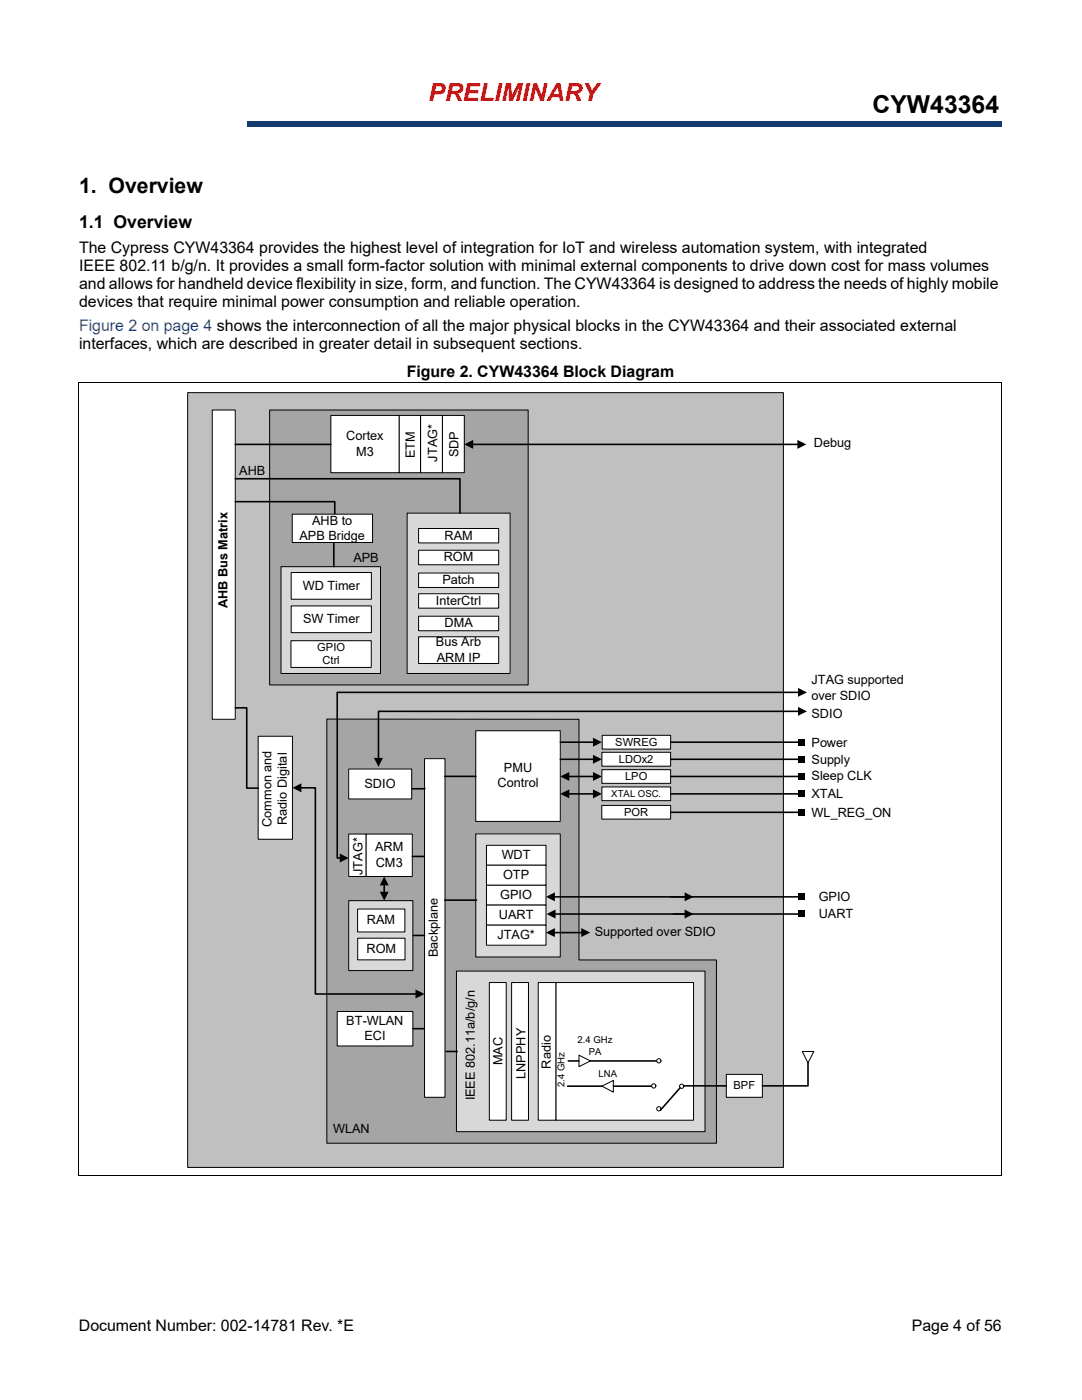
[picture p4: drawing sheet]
<svg xmlns="http://www.w3.org/2000/svg" width="216mm" height="279mm" viewBox="0 0 216 279" stroke-linecap="round" stroke-linejoin="round" font-family="sans-serif">
<path d="M49.3 24.3h150.5v1h-150.5z" fill="#163b71"/>
<path d="M49.3 24.3h150.6" fill="none" stroke="#163b71" stroke-width=".2"/>
<path d="M199.7 24.3h.2v1h-.2z" fill="#163b71"/>
<path d="M49.3 25.3h150.5" fill="none" stroke="#163b71" stroke-width=".2"/>
<path d="M49.3 24.3h.1v1h-.1z" fill="#163b71"/>
<path d="M37 77.9h144.5v155.5h-144.5z" fill="#fff"/>
<path d="M37.4 78.4h118.9v154.6h-118.9z" fill="#c0c0c0"/>
<path d="M37.4 78.4h118.9v154.6h-118.9z" fill="none" stroke="#000" stroke-width=".2"/>
<path d="M51.5 146.9h6.9v20.6h-6.9z" fill="#fff"/>
<path d="M51.5 146.9h6.9v20.6h-6.9z" fill="none" stroke="#000" stroke-width=".2"/>
<path d="M120.2 146.7h13.6v2.8h-13.6z" fill="#fff"/>
<path d="M120.2 146.7h13.6v2.8h-13.6z" fill="none" stroke="#000" stroke-width=".2"/>
<path d="M120.1 150.1h13.7v2.8h-13.7z" fill="#fff"/>
<path d="M120.1 150.1h13.7v2.8h-13.7z" fill="none" stroke="#000" stroke-width=".2"/>
<path d="M120.1 153.6h13.7v2.7h-13.7z" fill="#fff"/>
<path d="M120.1 153.6h13.7v2.7h-13.7z" fill="none" stroke="#000" stroke-width=".2"/>
<path d="M120.1 157.1h13.7v2.7h-13.7z" fill="#fff"/>
<path d="M120.1 157.1h13.7v2.7h-13.7z" fill="none" stroke="#000" stroke-width=".2"/>
<path d="M144.9 214.4h7.2v4.6h-7.2z" fill="#fff"/>
<path d="M144.9 214.4h7.2v4.6h-7.2z" fill="none" stroke="#000" stroke-width=".2"/>
<path d="M65.2 143.5l50.3 .1v48h27.5v36.6h-77.8z" fill-rule="evenodd" fill="#a5a5a5"/>
<path d="M65.2 143.5l50.3 .1v48h27.5v36.6h-77.8z" fill="none" stroke="#000" stroke-width=".2"/>
<path d="M69.6 153.5h12.5v5.9h-12.5z" fill="#fff"/>
<path d="M69.6 153.5h12.5v5.9h-12.5z" fill="none" stroke="#000" stroke-width=".2"/>
<path d="M69.6 166.5h3.5v8.4h-3.5z" fill="#fff"/>
<path d="M69.6 166.5h3.5v8.4h-3.5z" fill="none" stroke="#000" stroke-width=".2"/>
<path d="M73.1 166.5h9.2v8.4h-9.2z" fill="#fff"/>
<path d="M73.1 166.5h9.2v8.4h-9.2z" fill="none" stroke="#000" stroke-width=".2"/>
<path d="M84.7 151.4h4.1v67.6h-4.1z" fill="#fff"/>
<path d="M84.7 151.4h4.1v67.6h-4.1z" fill="none" stroke="#000" stroke-width=".2"/>
<path d="M67.3 201.9h15.1v6.8h-15.1z" fill="#fff"/>
<path d="M67.3 201.9h15.1v6.8h-15.1z" fill="none" stroke="#000" stroke-width=".2"/>
<path d="M94.9 166.4h16.9v24.6h-16.9z" fill="#d8d8d8"/>
<path d="M94.9 166.4h16.9v24.6h-16.9z" fill="none" stroke="#000" stroke-width=".2"/>
<path d="M97.1 168.7h11.8v4h-11.8z" fill="#fff"/>
<path d="M97.1 168.7h11.8v4h-11.8z" fill="none" stroke="#000" stroke-width=".2"/>
<path d="M97.1 172.7h11.8v4h-11.8z" fill="#fff"/>
<path d="M97.1 172.7h11.8v4h-11.8z" fill="none" stroke="#000" stroke-width=".2"/>
<path d="M97.1 176.7h11.8v3.9h-11.8z" fill="#fff"/>
<path d="M97.1 176.7h11.8v3.9h-11.8z" fill="none" stroke="#000" stroke-width=".2"/>
<path d="M97.1 180.6h11.8v4h-11.8z" fill="#fff"/>
<path d="M97.1 180.6h11.8v4h-11.8z" fill="none" stroke="#000" stroke-width=".2"/>
<path d="M97.1 184.6h11.8v4h-11.8z" fill="#fff"/>
<path d="M97.1 184.6h11.8v4h-11.8z" fill="none" stroke="#000" stroke-width=".2"/>
<path d="M69.6 179.7h12.8v14h-12.8z" fill="#d8d8d8"/>
<path d="M69.6 179.7h12.8v14h-12.8z" fill="none" stroke="#000" stroke-width=".2"/>
<path d="M71.4 181.4h9.4v4.6h-9.4z" fill="#fff"/>
<path d="M71.4 181.4h9.4v4.6h-9.4z" fill="none" stroke="#000" stroke-width=".2"/>
<path d="M71.4 187.2h9.4v4.4h-9.4z" fill="#fff"/>
<path d="M71.4 187.2h9.4v4.4h-9.4z" fill="none" stroke="#000" stroke-width=".2"/>
<path d="M94.9 145.8h16.9v18.1h-16.9z" fill="#fff"/>
<path d="M94.9 145.8h16.9v18.1h-16.9z" fill="none" stroke="#000" stroke-width=".2"/>
<path d="M91.1 193.8h49.6v32h-49.6z" fill="#d8d8d8"/>
<path d="M91.1 193.8h49.6v32h-49.6z" fill="none" stroke="#000" stroke-width=".2"/>
<path d="M97.6 196.1h3.4v27.5h-3.4z" fill="#fff"/>
<path d="M97.6 196.1h3.4v27.5h-3.4z" fill="none" stroke="#000" stroke-width=".2"/>
<path d="M102.1 196.1h3.4v27.5h-3.4z" fill="#fff"/>
<path d="M102.1 196.1h3.4v27.5h-3.4z" fill="none" stroke="#000" stroke-width=".2"/>
<path d="M107.4 196.1h3.6v27.5h-3.6z" fill="#fff"/>
<path d="M107.4 196.1h3.6v27.5h-3.6z" fill="none" stroke="#000" stroke-width=".2"/>
<path d="M111 196.1h27.4v27.5h-27.4z" fill="#fff"/>
<path d="M111 196.1h27.4v27.5h-27.4z" fill="none" stroke="#000" stroke-width=".2"/>
<path d="M53.8 81.8h51.6v54.9h-51.6z" fill="#a5a5a5"/>
<path d="M53.8 81.8h51.6v54.9h-51.6z" fill="none" stroke="#000" stroke-width=".2"/>
<path d="M81.2 102.4h20.6v32h-20.6z" fill="#d8d8d8"/>
<path d="M81.2 102.4h20.6v32h-20.6z" fill="none" stroke="#000" stroke-width=".2"/>
<path d="M56.1 113.1h19.8v21.3h-19.8z" fill="#d8d8d8"/>
<path d="M56.1 113.1h19.8v21.3h-19.8z" fill="none" stroke="#000" stroke-width=".2"/>
<path d="M42.4 81.8h4.5v61.8h-4.5z" fill="#fff"/>
<path d="M42.4 81.8h4.5v61.8h-4.5z" fill="none" stroke="#000" stroke-width=".2"/>
<path d="M66 82.9h13.7v11.4h-13.7z" fill="#fff"/>
<path d="M66 82.9h13.7v11.4h-13.7z" fill="none" stroke="#000" stroke-width=".2"/>
<path d="M79.7 82.9h4.2v11.4h-4.2z" fill="#fff"/>
<path d="M79.7 82.9h4.2v11.4h-4.2z" fill="none" stroke="#000" stroke-width=".2"/>
<path d="M83.9 82.9h4.4v11.4h-4.4z" fill="#fff"/>
<path d="M83.9 82.9h4.4v11.4h-4.4z" fill="none" stroke="#000" stroke-width=".2"/>
<path d="M88.3 82.9h4.3v11.4h-4.3z" fill="#fff"/>
<path d="M88.3 82.9h4.3v11.4h-4.3z" fill="none" stroke="#000" stroke-width=".2"/>
<path d="M83.5 105.5h16v2.9h-16z" fill="#fff"/>
<path d="M83.5 105.5h16v2.9h-16z" fill="none" stroke="#000" stroke-width=".2"/>
<path d="M83.5 109.8h16v2.9h-16z" fill="#fff"/>
<path d="M83.5 109.8h16v2.9h-16z" fill="none" stroke="#000" stroke-width=".2"/>
<path d="M83.5 114.4h16v2.8h-16z" fill="#fff"/>
<path d="M83.5 114.4h16v2.8h-16z" fill="none" stroke="#000" stroke-width=".2"/>
<path d="M83.5 118.5h16v2.9h-16z" fill="#fff"/>
<path d="M83.5 118.5h16v2.9h-16z" fill="none" stroke="#000" stroke-width=".2"/>
<path d="M83.5 123h16v2.9h-16z" fill="#fff"/>
<path d="M83.5 123h16v2.9h-16z" fill="none" stroke="#000" stroke-width=".2"/>
<path d="M83.5 127.1h16v5.3h-16z" fill="#fff"/>
<path d="M83.5 127.1h16v5.3h-16z" fill="none" stroke="#000" stroke-width=".2"/>
<path d="M58.1 114.3h16v5.3h-16z" fill="#fff"/>
<path d="M58.1 114.3h16v5.3h-16z" fill="none" stroke="#000" stroke-width=".2"/>
<path d="M58.1 120.9h16v5.4h-16z" fill="#fff"/>
<path d="M58.1 120.9h16v5.4h-16z" fill="none" stroke="#000" stroke-width=".2"/>
<path d="M58.1 127.9h16v5.3h-16z" fill="#fff"/>
<path d="M58.1 127.9h16v5.3h-16z" fill="none" stroke="#000" stroke-width=".2"/>
<g fill="none" stroke="#000" stroke-width=".32">
<path d="M46.9 95.5h44.9v6.9M46.9 88.7h19.1M94.2 88.7h65.1M46.9 100.1h19.9v2.5M66.6 107.8v5.3M46.9 141.3h2.3v16h2.3M59.9 157.2h3v41.2h20.2M82.3 157.4h2.5M88.7 154.9h6.2M159.4 142h-83.9v9.5M76.7 176.5v1.7M82.3 170.9h2.3"/>
<path d="M88.7 179.6h6.4M82.5 186.7h2.2M82.4 205.3h2.2"/>
</g>
<path d="M92.6 88.7l1.8-.9v1.8zM159.1 87.8l1.8 .9-1.8 .9zM58.4 157.2l1.7-.9v1.8zM74.6 151.3h1.8l-.9 1.7zM159.2 141.1l1.8 .9-1.8 .9zM76.7 174.9l.9 1.8h-1.8zM75.8 178h1.8l-.9 1.7zM82.9 197.5l1.8 .9-1.8 .9z" fill="#000"/>
<path d="M115.5 210.6l2.3 1.1-2.3 1.2z" fill="#fff"/>
<path d="M115.5 210.6l2.3 1.1-2.3 1.2z" fill="none" stroke="#000" stroke-width=".2"/>
<path d="M110.5 179h26.3M110.5 186.1h5.7M110.6 182.4h26.2" fill="none" stroke="#000" stroke-width=".32"/>
<path d="M108.9 179l1.8-.9v1.8zM136.6 178.1l1.8 .9-1.8 .9zM108.9 186.1l1.8-.9v1.8zM109.1 182.4l1.7-.9v1.8zM116 185.2l1.8 .9-1.8 .9zM136.6 181.5l1.8 .9-1.8 .9z" fill="#000"/>
<path d="M120.1 216.8l2.3-1.2v2.4z" fill="#fff"/>
<path d="M120.1 216.8l2.3-1.2v2.4z" fill="none" stroke="#000" stroke-width=".2"/>
<path d="M113.2 216.8h6.9M113.4 211.7h2.1M117.8 211.7h13.4" fill="none" stroke="#000" stroke-width=".32"/>
<circle cx="131.5" cy="211.7" r=".43" fill="#fff"/>
<circle cx="131.5" cy="211.7" r=".43" fill="none" stroke="#000" stroke-width=".2"/>
<path d="M122.4 216.8h8" fill="none" stroke="#000" stroke-width=".32"/>
<circle cx="130.4" cy="216.7" r=".43" fill="#fff"/>
<circle cx="130.4" cy="216.7" r=".43" fill="none" stroke="#000" stroke-width=".2"/>
<circle cx="131.5" cy="221.3" r=".43" fill="#fff"/>
<circle cx="131.5" cy="221.3" r=".43" fill="none" stroke="#000" stroke-width=".2"/>
<path d="M136.1 216.7h8.8" fill="none" stroke="#000" stroke-width=".32"/>
<circle cx="136" cy="216.8" r=".42" fill="#fff"/>
<circle cx="136" cy="216.8" r=".42" fill="none" stroke="#000" stroke-width=".2"/>
<path d="M135.7 217.1l-3.9 4.4M161.2 212.1v4.6h-9.1" fill="none" stroke="#000" stroke-width=".32"/>
<path d="M160.1 209.8h2.3l-1.2 2.3z" fill="#fff"/>
<path d="M160.1 209.8h2.3l-1.2 2.3z" fill="none" stroke="#000" stroke-width=".2"/>
<path d="M111.8 151.5h6.8M111.8 148.1h6.8M113.4 158.4h5.2M113.4 155h5.2M133.8 151.5h26.2M133.8 148.1h26.2M133.8 158.4h26.2M133.8 155h26.2M133.8 179h26.2M134.3 182.4h25.7" fill="none" stroke="#000" stroke-width=".32"/>
<path d="M111.8 158.4l1.8-.9v1.8zM111.8 155l1.8-.9v1.8zM118.3 157.5l1.8 .9-1.8 .9zM118.3 154.1l1.8 .9-1.8 .9zM118.3 150.6l1.8 .9-1.8 .9zM118.3 147.2l1.8 .9-1.8 .9z" fill="#000"/>
<path d="M159.3 147.4h1.3v1.4h-1.3zM159.3 150.9h1.3v1.3h-1.3zM159.3 154.3h1.3v1.3h-1.3zM159.3 157.8h1.3v1.3h-1.3zM159.3 178.3h1.3v1.3h-1.3zM159.3 181.7h1.3v1.4h-1.3z" fill="#000"/>
<path d="M58.3 102.6h16v5.7h-16z" fill="#fff"/>
<path d="M58.3 102.6h16v5.7h-16z" fill="none" stroke="#000" stroke-width=".2"/>
<path d="M89 209.8h2.2" fill="none" stroke="#000" stroke-width=".32"/>
<path d="M120.1 160.7h13.7v2.8h-13.7z" fill="#fff"/>
<path d="M15.7 76.3v158.2M15.7 76.4h184.2M199.9 76.4v158.2M120.1 160.7h13.7v2.8h-13.7zM15.6 234.5h184.3" fill="none" stroke="#000" stroke-width=".2"/>
<path d="M159.4 138.2h-92.1v33h.7M133.8 162.1h26.1" fill="none" stroke="#000" stroke-width=".32"/>
<path d="M159.2 161.4h1.4v1.4h-1.4z" fill="#000"/>
<path d="M159.2 137.3l1.8 .9-1.8 .9zM67.8 170.3l1.8 .9-1.8 .9z" fill="#000"/>
<text font-size="4.9" fill="#f00" x="85.5" y="20.2">PRELIMINARY</text>
<text font-size="4.9" x="174.1" y="22.5">CYW43364</text>
<text font-size="4.2" x="15.8" y="38.6">1. Overview</text>
<text font-size="3.5" x="15.8" y="45.5">1.1 Overview</text>
<g font-size="3.2">
<text x="15.8" y="50.6">The Cypress CYW43364 provides the highest level of integration for IoT and wireless automation system, with integrated</text>
<text x="15.8" y="54.1">IEEE 802.11 b/g/n. It provides a small form-factor solution with minimal external components to drive down cost for mass volumes</text>
<text x="15.8" y="57.6">and allows for handheld device flexibility in size, form, and function. The CYW43364 is designed to address the needs of highly mobile</text>
<text x="15.8" y="61.2">devices that require minimal power consumption and reliable operation.</text>
<text x="15.8" y="69.6">interfaces, which are described in greater detail in subsequent sections.</text>
<text x="81.2" y="75.3">Figure 2. CYW43364 Block Diagram</text>
<text x="15.7" y="265.6">Document Number: 002-14781 Rev. *E</text>
<text x="181.9" y="265.6">Page 4 of 56</text>
</g>
<text font-size="3.2" fill="#1f52a1" x="15.8" y="66.1">Figure 2 on page 4 shows the interconnection of all the major physical blocks in the CYW43364 and their associated external</text>
<g font-size="2.5">
<text x="69.1" y="87.9">Cortex</text>
<text x="162.4" y="89.3">Debug</text>
<text x="47.7" y="94.7">AHB</text>
<text x="71.1" y="90.9">M3</text>
<text x="82.8" y="91.4" transform="rotate(-90 82.8 91.4)">ETM</text>
<text x="87.2" y="92.1" transform="rotate(-90 87.2 92.1)">JTAG*</text>
<text x="91.5" y="91.2" transform="rotate(-90 91.5 91.2)">SDP</text>
<text x="59.8" y="107.7">APB Bridge</text>
<text x="62.3" y="104.7">AHB to</text>
<text x="88.7" y="107.7">RAM</text>
<text x="70.5" y="112.2">APB</text>
<text x="88.5" y="112">ROM</text>
<text x="60.4" y="117.7">WD Timer</text>
<text x="88.3" y="116.5">Patch</text>
<text x="45.4" y="121.4" transform="rotate(-90 45.4 121.4)">AHB Bus Matrix</text>
<text x="60.5" y="124.4">SW Timer</text>
<text x="87" y="120.7">InterCtrl</text>
<text x="88.7" y="125.2">DMA</text>
<text x="87" y="128.9">Bus Arb</text>
<text x="87.1" y="132">ARM IP</text>
<text x="161.9" y="136.6">JTAG supported</text>
<text x="161.9" y="139.6">over SDIO</text>
<text x="161.9" y="143.2">SDIO</text>
<text x="161.9" y="149">Power</text>
<text x="100.6" y="154.1">PMU</text>
<text x="161.9" y="152.5">Supply</text>
<text x="161.9" y="155.7">Sleep CLK</text>
<text x="72.7" y="157.2">SDIO</text>
<text x="99.3" y="157.2">Control</text>
<text x="161.9" y="159.3">XTAL</text>
<text x="54.1" y="165.1" transform="rotate(-90 54.1 165.1)">Common and</text>
<text x="57.2" y="164.6" transform="rotate(-90 57.2 164.6)">Radio Digital</text>
<text x="161.9" y="163">WL_REG_ON</text>
<text x="74.8" y="169.9">ARM</text>
<text x="75" y="173">CM3</text>
<text x="100.1" y="171.5">WDT</text>
<text x="72.3" y="174.6" transform="rotate(-90 72.3 174.6)">JTAG*</text>
<text x="99.8" y="179.4">GPIO</text>
<text x="100.4" y="175.4">OTP</text>
<text x="163.4" y="179.7">GPIO</text>
<text x="73.2" y="184.5">RAM</text>
<text x="99.5" y="183.4">UART</text>
<text x="163.4" y="183.2">UART</text>
<text x="73.1" y="190.2">ROM</text>
<text x="87.4" y="191.1" transform="rotate(-90 87.4 191.1)">Backplane</text>
<text x="99.3" y="187.4">JTAG*</text>
<text x="118.7" y="186.9">Supported over SDIO</text>
<text x="69.1" y="204.5">BT-WLAN</text>
<text x="72.7" y="207.6">ECI</text>
<text x="100.3" y="212.6" transform="rotate(-90 100.3 212.6)">MAC</text>
<text x="104.9" y="215.3" transform="rotate(-90 104.9 215.3)">LNPPHY</text>
<text x="109.9" y="213.3" transform="rotate(-90 109.9 213.3)">Radio</text>
<text x="94.7" y="219.6" transform="rotate(-90 94.7 219.6)">IEEE 802.11a/b/g/n</text>
<text x="66.5" y="226.1">WLAN</text>
</g>
<g font-size="2.2">
<text x="63.3" y="129.9">GPIO</text>
<text x="64.3" y="132.5">Ctrl</text>
<text x="122.8" y="148.8">SWREG</text>
<text x="123.5" y="152.2">LDOx2</text>
<text x="124.7" y="155.6">LPO</text>
<text x="124.5" y="162.8">POR</text>
<text x="146.4" y="217.4">BPF</text>
</g>
<g font-size="1.9">
<text x="122" y="159">XTAL OSC.</text>
<text x="115.3" y="208.2">2.4 GHz</text>
<text x="117.5" y="210.5">PA</text>
<text x="119.4" y="214.9">LNA</text>
<text x="112.7" y="217" transform="rotate(-90 112.7 217)">2.4 GHz</text>
</g>
</svg>
